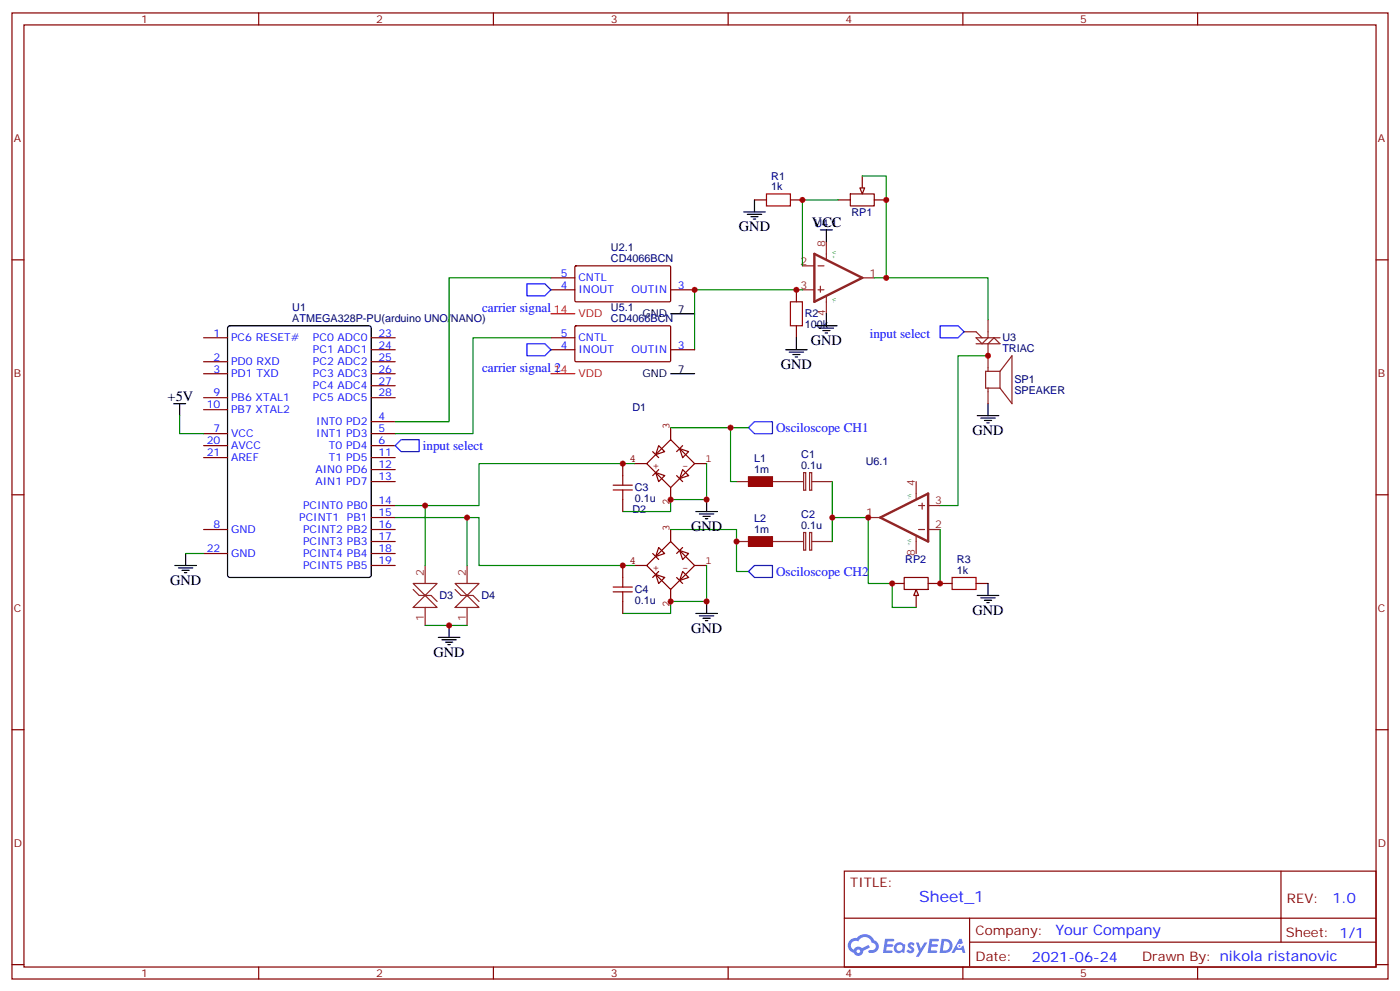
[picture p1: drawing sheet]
<svg xmlns="http://www.w3.org/2000/svg" width="412mm" height="292mm" viewBox="0 0 412 292" stroke-linecap="round" stroke-linejoin="round" font-family="sans-serif">
<g fill="none" stroke="#870000" stroke-width=".35">
<path d="M3.5 3.8h405.4v284.3h-405.4zM7.1 7.3h398.2v277.3h-398.2zM76.2 3.8v3.5M145.3 3.8v3.5M214.5 3.8v3.5M283.6 3.8v3.5M352.8 3.8v3.5M3.5 76.5h3.6M405.3 76.5h3.6M3.5 145.6h3.6M405.3 145.6h3.6M3.5 214.8h3.6"/>
<path d="M405.3 214.8h3.6M248.7 256.4h156.6v28.2h-156.6zM377.3 256.4v20.9M248.7 270.2h156.5M285.6 277.3h119.6M285.6 270.2v14.2M3.5 283.9h3.6M76.2 284.6v3.5M145.3 284.6v3.5M214.5 284.6v3.5M283.6 284.6v3.5M352.8 284.6v3.5"/>
<path d="M405.3 283.9h3.6"/>
</g>
<g fill="#5487ff">
<path d="M267.7 277.6a1.22 1.22 0 0 1 1.7 .2l-.4 .6a.47 .47 0 0 0-.3-.4 .47 .47 0 0 0-.5 .2l.1 .2a1.14 1.14 0 0 1 .8 1.8 1.14 1.14 0 0 1-1.9 0l-.2-.2 .5-.6 .7 .5a.29 .29 0 0 0 .3-.3 .29 .29 0 0 0-.2-.3 1.04 1.04 0 0 1-.6-1.7z"/>
<path d="M260.7 276.3h2.4l.3 .2-.2 .5-1.8 .1-.1 .8h1.5l.3 .4-.3 .4h-1.6l-.2 1.1h1.7l.2 .3-.2 .3-2.6 .1z"/>
<path d="M273.8 276.3h2.4l.3 .2-.1 .5-1.8 .1-.2 .8h1.6l.3 .4-.4 .4h-1.6l-.1 1.1h1.7l.2 .3-.2 .3-2.6 .1z"/>
<path d="M282.6 276.3h.7l.3 1.3-.6 .3a.69 .69 0 0 0-1 .3 .69 .69 0 0 0 .4 .9 .69 .69 0 0 0 .9-.6l.5-.2 .6 2.2h-.8l-.2-.9h-1.8l-.5 .9h-.8z"/>
<path d="M269.8 277.4h.8l.6 1.8 1.1-1.8h.9l-2.6 4.2h-.8l.9-1.5z"/>
<path d="M277.4 276.3l-.6 4.2h1.3a2.11 2.11 0 0 0 2.5-2.1 2.11 2.11 0 0 0-2.5-2.1zM278.1 277.1a1.39 1.39 0 0 1 1.7 1.4 1.39 1.39 0 0 1-1.8 1.3h-.3z"/>
<path d="M263.7 277.9a1.54 1.54 0 0 0-.1 2.2 1.54 1.54 0 0 0 2.2 .1l.6 .3 .3-2.3-.2-.3h-.4a1.49 1.49 0 0 0-2.4 0zM264 278.9a.94 .94 0 0 1 1.8 0 .94 .94 0 0 1-1.8 0z"/>
<path d="M250.4 276.7a2.18 2.18 0 0 0 1.1 3.7 1.44 1.44 0 0 0 1.6 .9 1.44 1.44 0 0 0 1.2-1.4l2-1.1-.5-.7-1.9 1a1.47 1.47 0 0 0-2.4 .4 1.39 1.39 0 0 1-.7-1.9 1.39 1.39 0 0 1 2-.5 2.12 2.12 0 0 1 2.2-1.3 2.12 2.12 0 0 1 1.9 1.7 1.14 1.14 0 0 1 1.1 1.4 1.14 1.14 0 0 1-1.7 .7 .43 .43 0 0 0-.5 .4 .43 .43 0 0 0 .4 .5 1.98 1.98 0 0 0 2.5-1.2 1.98 1.98 0 0 0-1.2-2.6 3.1 3.1 0 0 0-5.3-.6l-.9 .1zM252.3 280a.55 .55 0 0 1 1.1 0 .55 .55 0 0 1-1.1 0z"/>
<circle cx="282.6" cy="278.4" r=".26"/>
</g>
<path d="M67.3 96.1l.4-.2h41l.6 .4 .1 73-.5 .6-41.2 .1-.6-.5-.1-72.9zM197.6 92.4h7" fill="none" stroke="#000" stroke-width=".35"/>
<g fill="none" stroke="#870000" stroke-width=".35">
<path d="M222.2 58.8h3.6M232.8 58.8h3.6M246.9 58.8h3.6M250.5 57.1h7v3.5h-7zM254 51.8v3.5M257.5 58.8h3.6M169.4 78.4l.3-.2 27.7 .1 .2 .3-.1 10.1-.3 .1h-27.7l-.2-.3zM60 99.4h7M109.4 99.4h7M162.3 81.8h7M162.3 85.3h7M197.6 85.3h7"/>
<path d="M60 106.5h7M60 110h7M60 117.1h7M109.4 106.5h7M109.4 110h7M109.4 117.1h7M109.4 102.9h7M109.4 113.5h7M60 127.6h7M60 131.2h7M60 120.6h7M60 134.7h7"/>
<path d="M109.4 124.1h7M109.4 127.6h7M109.4 131.2h7M109.4 134.7h7M109.4 138.2h7M60 155.9h7M109.4 155.9h7M109.4 141.7h7M109.4 148.8h7M109.4 152.3h7M109.4 159.4h7M60 162.9h7"/>
<path d="M109.4 162.9h7M109.4 166.4h7"/>
</g>
<path d="M162.3 92.4h7" fill="none" stroke="#f00" stroke-width=".35"/>
<g fill="none" stroke="#8c2424" stroke-width=".35">
<path d="M236.4 78.2h3.5M240.9 78.2h1.8M243.4 71.2v5.3M236.4 85.3h3.5M240.9 85.3h1.8M241.7 84.2v1.8M243.4 87.1v5.3M254 81.8h3.5M284 97.6h3.5l1.8 1.8M291 94.1v5.3l-1.7 1.8-1.8-1.8h7.1M287.5 101.2h7.1l-1.8-1.8-1.8 1.8v8.1M291 114.2v4.6"/>
<path d="M294.6 109.3h-4.3v4.9h4.3M294.6 109.3v4.9M294.6 109.3l3.5-4.6v14.1l-3.5-4.6"/>
</g>
<path d="M239.9 74.7l14.1 7.1-14.1 7z" fill="none" stroke="#8c2424" stroke-width=".71"/>
<path d="M225.8 57.1h7v3.5h-7z" fill="none" stroke="#a10000" stroke-width=".35"/>
<path d="M253.3 55.3h1.4l-.7 1.8z" fill="#f0f0f0" stroke="#870000" stroke-width=".35"/>
<path d="M246.9 58.8h-10.5v19.4M254 51.8h7.1v30h-3.6M162.3 81.8h-30v42.3h-15.9M162.3 99.4h-23v28.2h-22.9M236.4 85.3h-31.8v17.6M261.1 81.8h29.9v12.3M291 104.7h-8.8v44.1h-5.3M52.9 122.3v5.3h7.1M54.7 162.9h5.3" fill="none" stroke="#008700" stroke-width=".35"/>
<path d="M155.2 83.5h5.3l1.8 1.8-1.8 1.8h-5.3zM276.9 95.9h5.3l1.8 1.7-1.8 1.8h-5.3zM155.2 101.2h5.3l1.8 1.7-1.8 1.8h-5.3z" fill="none" stroke="#00f" stroke-width=".35"/>
<path d="M232.8 88.8h3.6v7.1h-3.6zM280.5 170h7v3.5h-7z" fill="none" stroke="#a10000" stroke-width=".35"/>
<path d="M162.3 99.4h7M169.4 96.1l.3-.2h27.7l.2 .3-.1 10.1-.3 .2-27.7-.1-.2-.3zM234.6 85.3v3.5M234.6 95.9v3.5M162.3 102.9h7M197.6 102.9h7M262.8 171.7h3.5M266.3 170h7.1v3.5h-7.1zM269.9 175.3v3.5M273.4 171.7h7.1M287.5 171.7h3.5" fill="none" stroke="#870000" stroke-width=".35"/>
<g fill="none" stroke="#000" stroke-width=".35">
<path d="M241.7 67.7h3.5M243.4 67.7v3.5M234.6 99.4v3.5M240.2 95.9h6.4M241.3 96.6h4.2M242.4 97.3h2.1M243.1 98h.7M243.4 92.4v3.5M51.2 118.8h3.5M52.9 118.8v3.5M197.6 110h7M231.4 102.9h6.4"/>
<path d="M232.5 103.6h4.2M233.5 104.4h2.2M234.2 105.1h.7M291 118.8v3.5M287.9 122.3h6.3M288.9 123h4.3M290 123.8h2.1M290.7 124.5h.7M51.5 166.4h6.4M52.6 167.1h4.2M53.6 167.9h2.1M54.3 168.6h.7"/>
<path d="M54.7 162.9v3.5"/>
</g>
<path d="M162.3 110h7" fill="none" stroke="#f00" stroke-width=".35"/>
<path d="M255.8 152.3h3.5M269.9 141.7v5.3M269.9 157.6v5.3M270.6 148.8h1.7M270.6 155.9h1.7M271.6 148.1v1.8M273.4 148.8h3.5M273.4 155.9h3.5" fill="none" stroke="#8c2424" stroke-width=".35"/>
<path d="M259.3 152.3l14.1-7v14.1z" fill="none" stroke="#8c2424" stroke-width=".71"/>
<path d="M269.9 173.5l.7 1.8h-1.4z" fill="#f0f0f0" stroke="#870000" stroke-width=".35"/>
<g fill="none" stroke="#000" stroke-width=".35">
<path d="M222.2 58.8v3.6M219.1 62.4h6.3M220.1 63.1h4.3M221.2 63.8h2.1M221.9 64.5h.7M205 150.6h6.3M206 151.3h4.3M207.1 152h2.1M207.8 152.7h.7M208.1 147v3.6M208.1 177v3.6M287.9 175.3h6.3"/>
<path d="M288.9 176h4.3M290 176.7h2.1M290.7 177.4h.7M291 171.7v3.6M129.1 187.6h6.4M130.2 188.3h4.2M131.2 189h2.1M131.9 189.7h.7M132.3 184.1v3.5M205 180.6h6.3M206 181.3h4.3M207.1 182h2.1"/>
<path d="M207.8 182.7h.7"/>
</g>
<g fill="none" stroke="#008700" stroke-width=".35">
<path d="M187 136.5h-45.9v12.3h-24.7M197.6 125.9h17.6v15.8h1.8M208.1 136.5v10.5h-10.5v3.6h-14.2M215.2 125.9h5.3M116.4 152.3h24.7v14.1h45.9M125.2 148.8v17.6M137.6 152.3v14.1M197.6 155.9h19.4v12.3h3.5M245.2 152.3h10.6v19.4h7v7.1h7.1M245.2 141.7v17.7M276.9 155.9v15.8M208.1 166.4v10.6h-10.5v3.6h-14.2"/>
<path d="M125.2 184.1h12.4"/>
</g>
<g fill="none" stroke="#8c2424" stroke-width=".35">
<path d="M236.7 139.1h.6v5.2h-.6zM238.5 139.1h.6v5.2h-.6zM217 141.7h3.5M217 159.4h3.5M227.5 141.7h9.2M227.5 159.4h9.2M236.7 156.7h.6v5.2h-.6zM238.5 156.7h.6v5.2h-.6zM239.2 141.7h6M239.2 159.4h6M121.7 171.7h7.1l-3.6 3.6zM121.7 173.5l1.8 1.8h3.5l1.8 1.7"/>
<path d="M125.2 175.3l3.6 3.5h-7.1zM125.2 166.4v5.3M125.2 178.8v5.3M134.1 171.7h7l-3.5 3.6zM134.1 173.5l1.7 1.8h3.5l1.8 1.7M137.6 175.3l3.5 3.5h-7zM137.6 166.4v5.3M137.6 178.8v5.3"/>
</g>
<g fill="#a10000" stroke="#a10000" stroke-width=".35">
<path d="M220.5 140.3h7v2.9h-7z"/>
<path d="M220.5 158h7v2.8h-7z"/>
</g>
<g fill="none" stroke="#850000" stroke-width=".35">
<path d="M187 136.5h3.5M190.5 136.5l7.1-7.1 7 7.1-7 7zM192.3 132.9l1.7 1.8M193.1 139.1l2.7 .9-1.8 1.7zM194 131.2l1.8 1.7-2.7 .9zM194 138.2l-1.7 1.8M197.6 125.9v3.5M199.3 140l1.8 1.7M200.2 132l2.6 .9-1.7 1.8zM201.1 138.2l1.7 1.8-2.6 .9zM201.1 131.2l-1.8 1.7M204.6 136.5h3.5"/>
<path d="M197.6 143.5v3.5M197.6 155.9v3.5M187 166.4h3.5M190.5 166.4l7.1-7 7 7-7 7.1zM192.3 162.9l1.7 1.8M193.1 169.1l2.7 .9-1.8 1.7zM194 161.1l1.8 1.8-2.7 .9zM194 168.2l-1.7 1.8M197.6 173.5v3.5M199.3 170l1.8 1.7M200.2 162l2.6 .9-1.7 1.8zM201.1 168.2l1.7 1.8-2.6 .9z"/>
<path d="M201.1 161.1l-1.8 1.8M204.6 166.4h3.5"/>
</g>
<path d="M183.4 140v2.8M180.6 144.2h5.7M180.6 142.8h5.7M183.4 144.2v2.8M180.6 174.2h5.7M180.6 172.8h5.7M183.4 170v2.8M183.4 174.2v2.8" fill="none" stroke="#a10000" stroke-width=".35"/>
<path d="M183.4 136.5v3.5M183.4 147v3.6M183.4 166.4v3.6M183.4 177v3.6" fill="none" stroke="#870000" stroke-width=".35"/>
<path d="M116.4 131.2l1.8-1.8h5.3v3.5h-5.3zM220.5 125.9l1.7-1.8h5.3v3.5h-5.3zM220.5 168.2l1.7-1.8h5.3v3.6h-5.3z" fill="none" stroke="#00f" stroke-width=".35"/>
<g fill="#c00">
<circle cx="236.4" cy="58.8" r=".88"/>
<circle cx="261.1" cy="58.8" r=".88"/>
<circle cx="261.1" cy="81.8" r=".88"/>
<circle cx="234.6" cy="85.3" r=".88"/>
<circle cx="204.6" cy="85.3" r=".88"/>
<circle cx="291" cy="104.7" r=".88"/>
<circle cx="262.8" cy="171.7" r=".88"/>
<circle cx="276.9" cy="171.7" r=".88"/>
<circle cx="245.2" cy="152.3" r=".88"/>
<circle cx="255.8" cy="152.3" r=".88"/>
<circle cx="208.1" cy="147" r=".88"/>
<circle cx="208.1" cy="177" r=".88"/>
<circle cx="197.6" cy="147" r=".88"/>
<circle cx="197.6" cy="177" r=".88"/>
<circle cx="215.2" cy="125.9" r=".88"/>
<circle cx="217" cy="159.4" r=".88"/>
<circle cx="183.4" cy="136.5" r=".88"/>
<circle cx="183.4" cy="166.4" r=".88"/>
<circle cx="125.2" cy="148.8" r=".88"/>
<circle cx="137.6" cy="152.3" r=".88"/>
<circle cx="132.3" cy="184.1" r=".88"/>
</g>
<text font-size="4.6" fill="#00f" x="270.8" y="265.4">Sheet_1</text>
<g font-size="4.2">
<text x="217.7" y="68">GND</text>
<text x="239.2" y="67">VCC</text>
<text x="238.8" y="101.5">GND</text>
<text x="230" y="108.6">GND</text>
<text x="49.4" y="118.1">+5V</text>
<text x="286.5" y="128">GND</text>
<text x="203.6" y="156.2">GND</text>
<text x="50.1" y="172.1">GND</text>
<text x="286.5" y="180.9">GND</text>
<text x="203.6" y="186.2">GND</text>
<text x="127.7" y="193.3">GND</text>
</g>
<g font-size="4.2" fill="#00f">
<text x="392.5" y="265.7">1.0</text>
<text x="310.9" y="275.2">Your Company</text>
<text x="304" y="283">2021-06-24</text>
</g>
<g font-size="3.9" fill="#00f">
<text x="142" y="91.8">carrier signal</text>
<text x="256.2" y="99.4">input select</text>
<text x="142" y="109.5">carrier signal 2</text>
<text x="228.6" y="127.1">Osciloscope CH1</text>
<text x="124.5" y="132.4">input select</text>
<text x="228.6" y="169.4">Osciloscope CH2</text>
</g>
<g font-size="3.9" fill="#800">
<text x="250.5" y="261">TITLE:</text>
<text x="379.1" y="265.7">REV:</text>
<text x="287.4" y="275.2">Company:</text>
<text x="378.7" y="275.8">Sheet: 1/1</text>
<text x="287.4" y="282.9">Date:</text>
<text x="336.4" y="282.9">Drawn By: nikola ristanovic</text>
</g>
<g font-size="3.2" fill="#800">
<text x="41.6" y="6.8">1</text>
<text x="110.8" y="6.8">2</text>
<text x="179.9" y="6.8">3</text>
<text x="249.1" y="6.8">4</text>
<text x="318.2" y="6.8">5</text>
<text x="4.1" y="41.9">A</text>
<text x="405.9" y="41.9">A</text>
<text x="4.1" y="111.1">B</text>
<text x="405.9" y="111.1">B</text>
<text x="4.1" y="180.2">C</text>
<text x="405.9" y="180.2">C</text>
<text x="4.1" y="249.3">D</text>
<text x="405.9" y="249.3">D</text>
<text x="41.6" y="287.6">1</text>
<text x="110.8" y="287.6">2</text>
<text x="179.9" y="287.6">3</text>
<text x="249.1" y="287.6">4</text>
<text x="318.2" y="287.6">5</text>
</g>
<g font-size="3.2" fill="#000080">
<text x="227.2" y="52.8">R1</text>
<text x="227.2" y="56">1k</text>
<text x="250.8" y="63.4">RP1</text>
<text x="239.9" y="67">U4.1</text>
<text x="180" y="77.2">CD4066BCN</text>
<text x="180" y="74">U2.1</text>
<text x="86.1" y="94.8">ATMEGA328P-PU(arduino UNO/NANO)</text>
<text x="86.1" y="91.7">U1</text>
<text x="180" y="94.8">CD4066BCN</text>
<text x="180" y="91.7">U5.1</text>
<text x="237.1" y="93.4">R2</text>
<text x="237.1" y="96.6">100k</text>
<text x="295.3" y="100.5">U3</text>
<text x="295.3" y="103.6">TRIAC</text>
<text x="298.8" y="112.8">SP1</text>
<text x="298.8" y="116">SPEAKER</text>
<text x="186.3" y="120.9">D1</text>
<text x="222.2" y="136">L1</text>
<text x="236" y="134.8">C1</text>
<text x="255.1" y="136.8">U6.1</text>
<text x="222.2" y="139.3">1m</text>
<text x="236" y="138">0.1u</text>
<text x="187" y="147.8">0.1u</text>
<text x="187" y="144.7">C3</text>
<text x="186.3" y="150.9">D2</text>
<text x="222.2" y="153.7">L2</text>
<text x="236" y="155.7">0.1u</text>
<text x="236" y="152.4">C2</text>
<text x="222.2" y="156.9">1m</text>
<text x="266.7" y="165.7">RP2</text>
<text x="281.9" y="165.7">R3</text>
<text x="281.9" y="168.9">1k</text>
<text x="129.5" y="176.4">D3</text>
<text x="141.8" y="176.4">D4</text>
<text x="187" y="177.8">0.1u</text>
<text x="187" y="174.6">C4</text>
</g>
<g font-size="3.2" fill="#8d2323">
<text x="235.8" y="77.9">2</text>
<text x="243.1" y="72.6" transform="rotate(-90 243.1 72.6)">8</text>
<text x="256.1" y="81.4">1</text>
<text x="235.8" y="84.9">3</text>
<text x="243.1" y="93" transform="rotate(-90 243.1 93)">4</text>
<text x="269.5" y="143.2" transform="rotate(-90 269.5 143.2)">4</text>
<text x="275.5" y="148.4">3</text>
<text x="255.2" y="152">1</text>
<text x="275.5" y="155.5">2</text>
<text x="269.5" y="163.5" transform="rotate(-90 269.5 163.5)">8</text>
<text x="124.9" y="169.6" transform="rotate(-90 124.9 169.6)">2</text>
<text x="137.2" y="169.6" transform="rotate(-90 137.2 169.6)">2</text>
<text x="124.9" y="182.9" transform="rotate(-90 124.9 182.9)">1</text>
<text x="137.2" y="182.9" transform="rotate(-90 137.2 182.9)">1</text>
</g>
<g font-size="3.2" fill="#00f">
<text x="165.2" y="81.4">5</text>
<text x="170.4" y="82.8">CNTL</text>
<text x="165.2" y="84.9">4</text>
<text x="170.4" y="86.4">INOUT</text>
<text x="186" y="86.4">OUTIN</text>
<text x="199.7" y="84.9">3</text>
<text x="62.9" y="99.1">1</text>
<text x="68.1" y="100.5">PC6 RESET#</text>
<text x="92.2" y="100.5">PC0 ADC0</text>
<text x="111.5" y="99.1">23</text>
<text x="165.2" y="99.1">5</text>
<text x="170.4" y="100.5">CNTL</text>
<text x="62.9" y="106.1">2</text>
<text x="68.1" y="107.5">PD0 RXD</text>
<text x="92.2" y="104">PC1 ADC1</text>
<text x="92.2" y="107.5">PC2 ADC2</text>
<text x="111.5" y="102.6">24</text>
<text x="111.5" y="106.1">25</text>
<text x="165.2" y="102.6">4</text>
<text x="170.4" y="104">INOUT</text>
<text x="186" y="104">OUTIN</text>
<text x="199.7" y="102.6">3</text>
<text x="62.9" y="109.6">3</text>
<text x="68.1" y="111.1">PD1 TXD</text>
<text x="92.2" y="111.1">PC3 ADC3</text>
<text x="111.5" y="109.6">26</text>
<text x="111.5" y="113.2">27</text>
<text x="62.9" y="116.7">9</text>
<text x="68.1" y="118.1">PB6 XTAL1</text>
<text x="92.2" y="114.6">PC4 ADC4</text>
<text x="92.2" y="118.1">PC5 ADC5</text>
<text x="111.5" y="116.7">28</text>
<text x="60.9" y="120.2">10</text>
<text x="68.1" y="121.6">PB7 XTAL2</text>
<text x="93.1" y="125.2">INT0 PD2</text>
<text x="111.5" y="123.8">4</text>
<text x="60.9" y="130.8">20</text>
<text x="62.9" y="127.3">7</text>
<text x="68.1" y="128.7">VCC</text>
<text x="93.1" y="128.7">INT1 PD3</text>
<text x="111.5" y="127.3">5</text>
<text x="111.5" y="130.8">6</text>
<text x="60.9" y="134.3">21</text>
<text x="68.1" y="132.2">AVCC</text>
<text x="68.1" y="135.7">AREF</text>
<text x="96.8" y="132.2">T0 PD4</text>
<text x="96.8" y="135.7">T1 PD5</text>
<text x="111.5" y="134.3">11</text>
<text x="111.5" y="137.9">12</text>
<text x="92.9" y="139.3">AIN0 PD6</text>
<text x="92.9" y="142.8">AIN1 PD7</text>
<text x="111.5" y="141.4">13</text>
<text x="89.3" y="149.9">PCINT0 PB0</text>
<text x="111.5" y="148.4">14</text>
<text x="62.9" y="155.5">8</text>
<text x="88.2" y="153.4">PCINT1</text>
<text x="102.2" y="153.4">PB1</text>
<text x="111.5" y="152">15</text>
<text x="111.5" y="155.5">16</text>
<text x="68.1" y="156.9">GND</text>
<text x="89.3" y="156.9">PCINT2 PB2</text>
<text x="89.3" y="160.4">PCINT3 PB3</text>
<text x="111.5" y="159">17</text>
<text x="60.9" y="162.6">22</text>
<text x="68.1" y="164">GND</text>
<text x="89.3" y="164">PCINT4 PB4</text>
<text x="89.3" y="167.5">PCINT5 PB5</text>
<text x="111.5" y="162.6">18</text>
<text x="111.5" y="166.1">19</text>
</g>
<g font-size="3.2" fill="#f00">
<text x="163.2" y="92">14</text>
<text x="170.4" y="93.4">VDD</text>
<text x="163.2" y="109.6">14</text>
<text x="170.4" y="111.1">VDD</text>
</g>
<g font-size="3.2">
<text x="189.2" y="93.4">GND</text>
<text x="199.7" y="92">7</text>
<text x="189.2" y="111.1">GND</text>
<text x="199.7" y="109.6">7</text>
</g>
<g font-size="3.2" fill="#840000">
<text x="197.2" y="126.2" transform="rotate(-90 197.2 126.2)">3</text>
<text x="185.4" y="136.1">4</text>
<text x="192.3" y="138">+</text>
<text x="200.9" y="138">-</text>
<text x="207.8" y="136.1">1</text>
<text x="197.2" y="148.6" transform="rotate(-90 197.2 148.6)">2</text>
<text x="197.2" y="156.2" transform="rotate(-90 197.2 156.2)">3</text>
<text x="185.4" y="166.1">4</text>
<text x="192.3" y="167.9">+</text>
<text x="200.9" y="167.9">-</text>
<text x="207.8" y="166.1">1</text>
<text x="197.2" y="178.6" transform="rotate(-90 197.2 178.6)">2</text>
</g>
<g font-size="1.4" fill="#238d23">
<text x="245.2" y="74" transform="rotate(90 245.2 74)">V+</text>
<text x="245.2" y="87.8" transform="rotate(90 245.2 87.8)">V-</text>
<text x="267.4" y="145.3" transform="rotate(90 267.4 145.3)">V-</text>
<text x="267.4" y="158.7" transform="rotate(90 267.4 158.7)">V+</text>
</g>
</svg>
